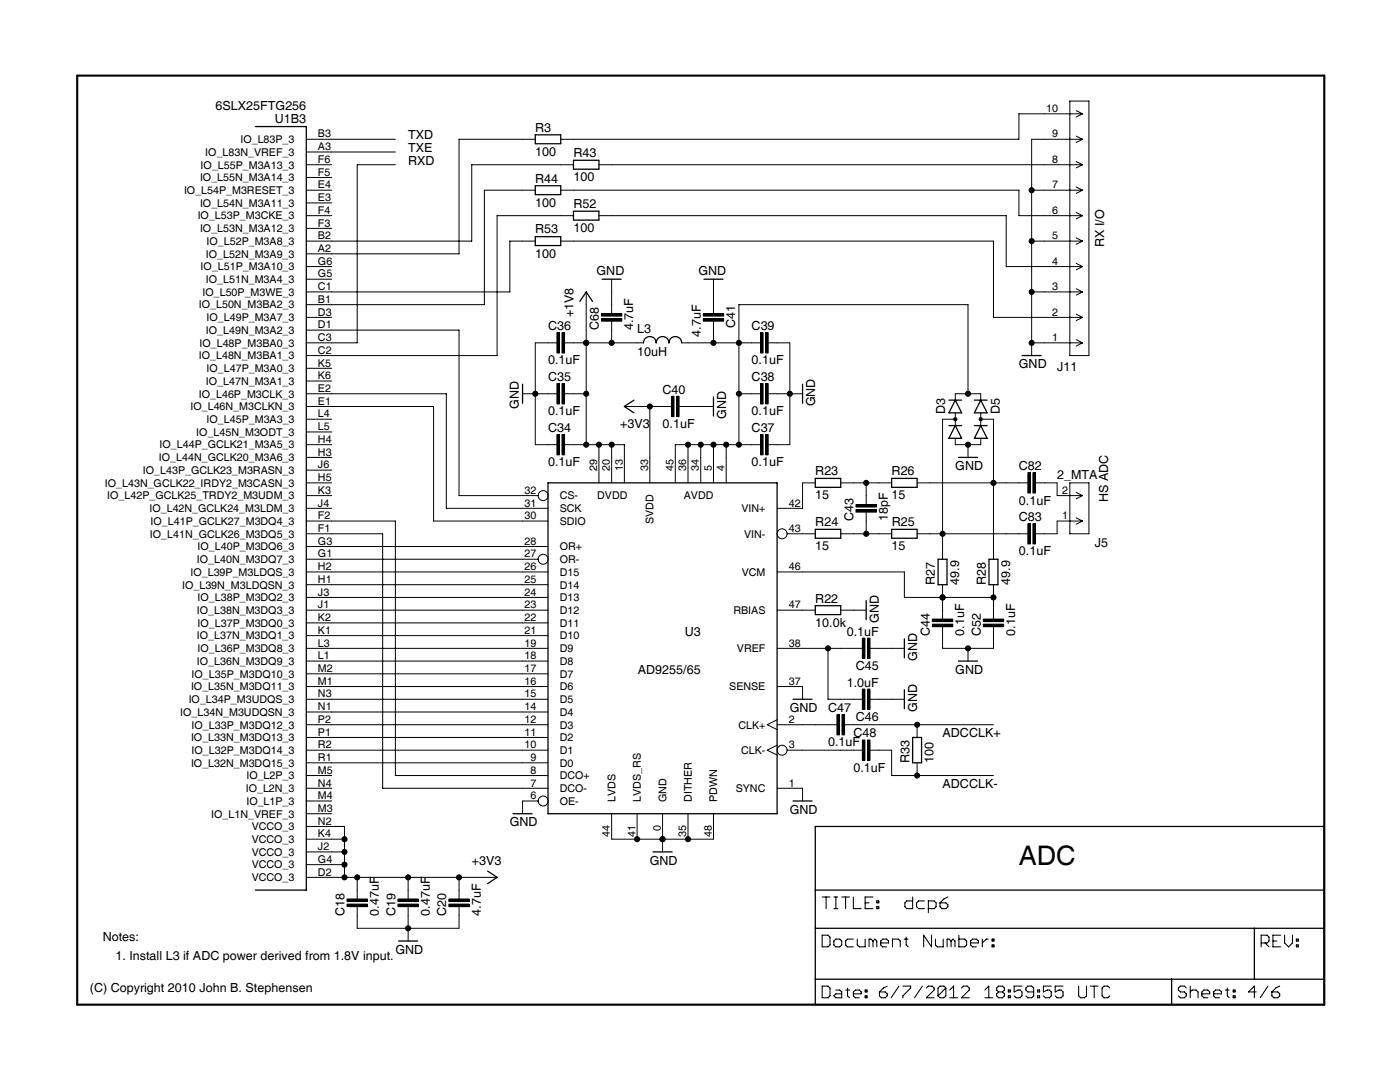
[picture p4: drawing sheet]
<svg xmlns="http://www.w3.org/2000/svg" width="279mm" height="216mm" viewBox="0 0 279 216" stroke-linecap="round" stroke-linejoin="round" font-family="sans-serif">
<path d="M15.4 15.1h248.9v185.4h-248.9z" fill="none" stroke="#000" stroke-width=".42"/>
<g fill="none" stroke="#000" stroke-width=".25">
<path d="M51 25.3h10.1v152.3h-10.1M106.8 26.9h5.1v1.8h-5.1zM106.8 37.1h5.1v1.7h-5.1zM114.4 32h5.1v1.8h-5.1zM106.8 47.2h5.1v1.8h-5.1zM114.4 42.1h5.1v1.8h-5.1zM120.2 55.7h3.8M140.5 55.7h3.8M104.3 76.7v3.8M115.7 60.2l1.3-1.9 1.3 1.9M126.5 79.8l-1.9 1.3 1.9 1.3M128.4 68.4a1.27 1.27 0 0 1 1.3-1.2 1.27 1.27 0 0 1 1.3 1.2 1.27 1.27 0 0 1 1.2-1.2 1.27 1.27 0 0 1 1.3 1.2 1.27 1.27 0 0 1 1.3-1.2 1.27 1.27 0 0 1 1.2 1.2"/>
<path d="M142.4 79.2v3.8M160.2 76.7v3.8M189.4 79.8h2.5M190.6 79.8l1.3 2.6h-2.5zM194.5 79.8h2.5M195.7 79.8l1.3 2.6h-2.5zM204 71h3.8M109.4 96.4h45.7v66h-45.7zM162.7 95.5h5.1v1.7h-5.1zM177.9 95.5h5.1v1.7h-5.1zM189.4 84.9h2.5M190.6 84.9l1.3 2.6h-2.5z"/>
<path d="M191.3 91.3h3.8M194.5 84.9h2.5M195.7 84.9l1.3 2.6h-2.5zM162.7 105.6h5.1v1.8h-5.1zM172.9 119.8v3.9M177.9 105.6h5.1v1.8h-5.1zM187.2 111.6h1.8v5.1h-1.8zM197.4 111.6h1.8v5.1h-1.8zM158.3 139.5h3.8M162.7 120.9h5.1v1.7h-5.1zM180.5 127.5v3.8M180.5 137.6v3.8"/>
<path d="M191.3 131.9h3.8M158.3 159.8h3.8M182.1 147.2h1.8v5h-1.8zM97.3 173.8l1.9 1.3-1.9 1.2M102.4 162.4h3.8M130.3 170h3.8M162.7 164.9h101.6v35.6h-101.6zM162.7 177.6h101.6M79.5 187.8h3.9M162.7 185.2h101.6M162.7 195.4h101.6M233.8 195.4v5.1"/>
<path d="M250.3 185.2v10.2"/>
</g>
<g fill="none" stroke="#000" stroke-width=".21">
<path d="M164.1 179h1.6M164.9 179v2.3M166.4 179h.8M166.8 179v2.3M168 179h1.5M168.8 179v2.3M170.3 179v2.3h1.6M174.2 179h-1.5v2.3h1.5M175 179.8h.4v.3h-.4zM182.1 179v2.3h-1.1l-.4-.4v-.8l.4-.3h1.1M184.5 179.8h-1.2l-.4 .3v.8l.4 .4h1.2M189.2 179l-.8 .4-.8 .7"/>
<path d="M164.1 186.6h1.1l.5 .4v1.6l-.5 .3h-1.1zM164.1 196.8h1.1l.5 .3v1.6l-.5 .4h-1.1zM166.4 187.8l.4-.4h.8l.4 .4v.8l-.4 .3h-.8l-.4-.3zM166.4 181.3h.8M166.8 197.5h.8l.4 .4v1.2h-1.2l-.4-.4 .4-.4h1.2M168.8 197.5h.7M169.1 197.1v1.6l.4 .4M170.3 198.3h1.6v-.4l-.4-.4h-.8l-.4 .4v.8l.4 .4h.8M170.3 187.4h-1.2l-.3 .4v.8l.3 .3h1.2M171.1 187.4v1.2l.4 .3h1.2v-1.5M172.7 198.7h.3v.4h-.3zM172.7 197.5h.3v.4h-.3z"/>
<path d="M172.7 180.1h.7M174.2 187.8l-.4-.4h-.4v1.5M174.2 187.8l.4-.4 .4 .4v1.1M174.2 187.8v1.1M175 180.9h.4v.4h-.4zM175.5 197.9h1.2l.4 .4v.4l-.4 .4h-.8l-.4-.4zM175.8 188.2h1.5v-.4l-.4-.4h-.7l-.4 .4v.8l.4 .3h.7M177.1 196.8l-.8 .3-.8 .8M178.1 188.9v-1.5h1.2l.4 .4v1.1M179.4 196.8l-1.6 2.3M180.2 196.8h1.5v.3l-1.5 1.6v.4M180.4 187.4h.8"/>
<path d="M180.8 187v1.6l.4 .3M184.1 196.8l-1.6 2.3M184.9 197.1l.4-.3h.7l.4 .3v.4l-1.5 1.6h1.5M185.3 181.3h1.1l.4-.4v-.8l-.4-.3h-1.1v2.3M185.9 186.6v2.3l-1.6-2.3v2.3M186.7 187.4v1.2l.4 .3h1.1v-1.5M187.6 180.1h1.2l.4 .5v.3l-.4 .4h-.8l-.4-.4zM188.8 197.1v1.6l-.4 .4h-.8l-.4-.4M188.8 197.1l-.4-.3h-.8l-.4 .3v1.6M188.8 197.1l-1.6 1.6M189.5 199.1h1.6M189.5 197.5l.8-.7v2.3"/>
<path d="M189.8 187.8l-.4-.4h-.4v1.5M189.8 187.8v1.1M189.8 187.8l.4-.4 .4 .4v1.1M191.4 186.6v2.3h1.1l.4-.3v-.8l-.4-.4h-1.1M191.9 197.1l.4-.3h.7l.4 .3v.4l-1.5 1.6h1.5M193.7 188.2h1.6v-.4l-.4-.4h-.8l-.4 .4v.8l.4 .3h.8M196 187.4v1.5M196.6 199.1h1.5M196.6 197.5l.7-.7v2.3M197.2 187.4h-.4l-.8 .8M198 188.6h.4v.3h-.4zM198 187.4h.4v.4h-.4z"/>
<path d="M199.3 197.9l-.4 .4v.4l.4 .4h.8l.3-.4v-.4l-.3-.4M199.3 197.9l-.4-.4v-.4l.4-.3h.8l.3 .3v.4l-.3 .4M199.3 197.9h.8M201.2 198.7h.4v.4h-.4zM201.2 197.5h.4v.4h-.4zM204 196.8h-1.6v1.1l.8-.4h.4l.4 .4v.8l-.4 .4h-.8l-.4-.4M206.3 197.9h-1.2l-.4-.4v-.4l.4-.3h.8l.4 .3v1.6l-.4 .4h-.8l-.4-.4M207.1 198.7h.4v.4h-.4zM207.1 197.5h.4v.4h-.4zM209.8 196.8h-1.6v1.1l.8-.4h.4l.4 .4v.8l-.4 .4h-.8l-.4-.4M212.2 196.8h-1.6v1.1l.8-.4h.4l.4 .4v.8l-.4 .4h-.8l-.4-.4M215.3 196.8v1.9l.3 .4h.8l.4-.4v-1.9"/>
<path d="M217.6 196.8h1.6M218.4 196.8v2.3M221.5 197.1l-.4-.3h-.8l-.4 .3v1.6l.4 .4h.8l.4-.4M236.7 197.1l-.3-.3h-.8l-.4 .3v.4l.4 .4h.8l.3 .4v.4l-.3 .4h-.8l-.4-.4M237.5 197.9l.4-.4h.8l.4 .4v1.2M237.5 196.8v2.3M239.9 198.3h1.5v-.4l-.4-.4h-.7l-.4 .4v.8l.4 .4h.7M242.2 198.3h1.6v-.4l-.4-.4h-.8l-.4 .4v.8l.4 .4h.8M244.5 197.5h.8M244.9 197.1v1.6l.4 .4M246.1 198.7h.4v.4h-.4zM246.1 197.5h.4v.4h-.4z"/>
<path d="M250.7 197.9h-1.5l1.1-1.1v2.3M251.7 188.2h1.2l.4-.4v-.8l-.4-.4h-1.2v2.3M252.5 188.2l.8 .7M253 196.8l-1.5 2.3M253.8 197.9h1.2l.4 .4v.4l-.4 .4h-.8l-.4-.4zM254 187.8h.8M255.4 196.8l-.8 .3-.8 .8M255.6 186.6h-1.6v2.3h1.6M256.4 186.6v1.6l.8 .7 .7-.7v-1.6M258.7 188.6h.4v.3h-.4zM258.7 187.4h.4v.4h-.4z"/>
</g>
<g fill="none" stroke="#000" stroke-width=".2">
<path d="M61.1 38h5.1M61.1 35.4h5.1M61.1 32.9h5.1M61.1 30.3h17.8M61.1 27.8h17.8M78.9 32.9h-7.6v35.5h-10.2M106.8 38h-10.1v22.8h-35.6M106.8 27.8h-15.2v22.9h-30.5M111.9 38h91.4v5h12.7M114.4 32.9h-20.3v15.2h-33M119.5 32.9h96.5M205.9 38h10.1"/>
<path d="M213.5 20.2h3.8v50.8h-3.8zM214.8 37.3l1.2 .7M214.8 32.2l1.2 .7M214.8 27.2l1.2 .6M214.8 22.1l1.2 .6M216 27.8h-10.1v40.6M216 22.7h-12.7v5.1h-91.4M216 38l-1.2 .6M216 32.9l-1.2 .6M216 27.8l-1.2 .6M216 22.7l-1.2 .6M61.1 55.7h5.1"/>
<path d="M61.1 53.2h5.1M61.1 45.6h5.1M61.1 43h5.1M61.1 40.5h5.1M106.8 48.1h-5.1v10.2h-40.6M111.9 48.1h86.4v15.2h17.7M114.4 43h-15.2v28h-38.1M117 58.3v30.4M119.5 43h81.3v10.2h15.2M122.1 55.7v6.9M142.4 55.7v6.9M205.9 58.3h10.1"/>
<path d="M205.9 48.1h10.1M214.8 57.6l1.2 .7M214.8 52.6l1.2 .6M214.8 47.5l1.2 .6M214.8 42.4l1.2 .6M216 58.3l-1.2 .6M216 53.2l-1.2 .6M216 48.1l-1.2 .6M216 43l-1.2 .7M61.1 78.6h28v22.8h20.3M61.1 65.9h30.5v33h15.8M61.1 76h5.1"/>
<path d="M61.1 73.5h5.1M61.1 63.3h5.1M104.3 78.6h6.8M111.1 76.5h.6v4.1h-.6zM111.1 66.4h.6v4h-.6zM111.1 68.4h-4.3v20.3h4.3M112.2 76.5h.5v4.1h-.5zM112.2 66.4h.5v4h-.5zM112.7 78.6h4.3M112.7 68.4h15.7M120 62.6h4.1v.5h-4.1zM120 63.6h4.1v.5h-4.1z"/>
<path d="M122.1 64.1v4.3M134 79.1h.5v4h-.5zM135 79.1h.5v4h-.5zM136 68.4h15.8M140.4 63.6h4v.5h-4zM140.4 62.6h4v.5h-4zM142.4 64.1v4.3M147.5 78.6h4.3M151.8 76.5h.5v4.1h-.5zM151.8 66.4h.5v4h-.5zM152.8 76.5h.5v4.1h-.5zM152.8 66.4h.5v4h-.5z"/>
<path d="M153.3 68.4h4.3v20.3h-4.3M153.3 78.6h6.9M190.6 79.8v-1.2h5.1v1.2M193.2 78.6v-17.8h-45.7v27.9M205.9 68.4h10.1M205.9 68.4v2.6M214.8 67.8l1.2 .6M214.8 62.7l1.2 .6M216 68.4l-1.2 .6M216 63.3l-1.2 .7M61.1 81.1h25.4v22.9h22.9M61.1 98.9h5.1"/>
<path d="M61.1 96.4h5.1M61.1 93.8h5.1M61.1 91.3h5.1M61.1 88.7h5.1M61.1 86.2h5.1M61.1 83.7h5.1M111.1 86.7h.6v4.1h-.6zM112.2 86.7h.5v4.1h-.5zM112.7 88.7h11.9v7.7M119.5 88.7v7.7M122.1 88.7v7.7M124.6 81.1h9.4"/>
<path d="M129.7 81.1v15.3M135.5 81.1h6.9M137.3 88.7v7.7M139.8 88.7v7.7M142.4 88.7v7.7M144.9 88.7v7.7M151.8 86.7h.5v4.1h-.5zM151.8 88.7h-17v7.7M152.8 86.7h.5v4.1h-.5zM162.7 96.4h-2.5v5h-5.1M167.8 96.4h10.1M172.9 96.4v4.3"/>
<path d="M183 96.4h22.1M190.6 87.5v1.2h5.1v-1.2M190.6 83.7h-2.5v27.9M190.6 82.4v2.5M193.2 88.7v2.6M195.7 83.7h2.6v27.9M195.7 82.4v2.5M205.1 94.3h.5v4.1h-.5zM206.1 94.3h.6v4.1h-.6zM206.7 96.4h4.3v2.5h5M213.5 96.4h3.8v10.1h-3.8zM214.8 98.3l1.2 .6"/>
<path d="M216 98.9l-1.2 .6M61.1 106.5h15.3v50.8h33M61.1 104h17.8v50.7h30.5M61.1 119.2h48.3M61.1 116.7h48.3M61.1 114.1h48.3M61.1 111.6h46.3M61.1 109.1h48.3M61.1 101.4h5.1M155.1 114.1h25.4v5.1h17.8M157.1 106.5h5.6M167.8 106.5h10.1"/>
<path d="M170.8 100.7h4.1v.5h-4.1zM170.8 101.7h4.1v.5h-4.1zM172.9 102.2v4.3M183 106.5h22.1M188.1 116.7v6.8M198.3 116.7v6.8M205.1 104.5h.5v4h-.5zM206.1 104.5h.6v4h-.6zM214.8 103.3l1.2 .7M216 104h-5v2.5h-4.3M216 104l-1.2 .6M61.1 139.5h48.3"/>
<path d="M61.1 137h48.3M61.1 134.5h48.3M61.1 131.9h48.3M61.1 129.4h48.3M61.1 126.8h48.3M61.1 124.3h48.3M61.1 121.8h48.3M155.1 129.4h17M155.1 137h5.1v2.5M155.1 121.8h7.6M165.2 129.4v10.1h6.9M167.8 121.8h5.1"/>
<path d="M172.1 127.3h.5v4.1h-.5zM172.1 137.5h.5v4.1h-.5zM173.1 127.3h.5v4.1h-.5zM173.1 137.5h.5v4.1h-.5zM173.6 139.5h6.9M173.6 129.4h6.9M186.1 123.5h4v.5h-4zM186.1 124.5h4v.6h-4zM188.1 125.1v4.3h10.2v-4.3M193.2 129.4v2.5M196.2 123.5h4.1v.5h-4.1zM196.2 124.5h4.1v.6h-4.1z"/>
<path d="M61.1 159.8h5.1M61.1 157.3h5.1M61.1 154.7h5.1M61.1 152.2h48.3M61.1 149.7h48.3M61.1 147.2h48.3M61.1 144.6h48.3M61.1 142.1h48.3M107.4 159.8h-3.1v2.6M155.1 157.3h5.1v2.5M155.1 144.6h11.9M155.1 143.6l-2 1 2 1"/>
<path d="M155.1 148.7l-2 1 2 1M157.1 149.7h15M167 142.6h.5v4h-.5zM168 142.6h.6v4h-.6zM168.6 144.6h29.7M172.1 147.7h.5v4h-.5zM173.1 147.7h.5v4h-.5zM173.6 149.7h4.3v5h20.4M183 144.6v2.6M183 152.2v2.5M61.1 164.9h7.6v10.2M61.1 175.1h7.6"/>
<path d="M61.1 172.5h7.6M61.1 170h7.6M61.1 167.4h7.6M61.1 162.4h5.1M68.7 175.1h22.9M69.3 179.4h4v.5h-4zM71.3 175.1v4.3M79.4 179.4h4.1v.5h-4.1zM81.4 175.1v4.3M89.6 179.4h4v.5h-4zM91.6 175.1h7.6M91.6 175.1v4.3"/>
<path d="M122.1 162.4v5h20.3v-5M127.1 162.4v5M132.2 162.4v7.6M137.3 162.4v5M69.3 180.4h4v.5h-4zM71.3 180.9v4.3h20.3v-4.3M79.4 180.4h4.1v.5h-4.1zM81.4 180.9v6.9M89.6 180.4h4v.5h-4z"/>
<circle cx="205.9" cy="38" r=".51"/>
<circle cx="205.9" cy="58.3" r=".51"/>
<circle cx="205.9" cy="48.1" r=".51"/>
<circle cx="106.8" cy="78.6" r=".51"/>
<circle cx="117" cy="68.4" r=".51"/>
<circle cx="117" cy="78.6" r=".51"/>
<circle cx="122.1" cy="68.4" r=".51"/>
<circle cx="142.4" cy="68.4" r=".51"/>
<circle cx="147.5" cy="68.4" r=".51"/>
<circle cx="147.5" cy="78.6" r=".51"/>
<circle cx="157.6" cy="78.6" r=".51"/>
<circle cx="193.2" cy="78.6" r=".51"/>
<circle cx="205.9" cy="68.4" r=".51"/>
<circle cx="108.4" cy="98.9" r="1"/>
<circle cx="117" cy="88.7" r=".51"/>
<circle cx="119.5" cy="88.7" r=".51"/>
<circle cx="122.1" cy="88.7" r=".51"/>
<circle cx="129.7" cy="81.1" r=".51"/>
<circle cx="137.3" cy="88.7" r=".51"/>
<circle cx="139.8" cy="88.7" r=".51"/>
<circle cx="142.4" cy="88.7" r=".51"/>
<circle cx="144.9" cy="88.7" r=".51"/>
<circle cx="147.5" cy="88.7" r=".51"/>
<circle cx="172.9" cy="96.4" r=".51"/>
<circle cx="190.6" cy="83.7" r=".33"/>
<circle cx="193.2" cy="88.7" r=".51"/>
<circle cx="195.7" cy="83.7" r=".33"/>
<circle cx="198.3" cy="96.4" r=".51"/>
<circle cx="108.4" cy="111.6" r="1"/>
<circle cx="156.1" cy="106.5" r="1"/>
<circle cx="172.9" cy="106.5" r=".51"/>
<circle cx="188.1" cy="119.2" r=".51"/>
<circle cx="188.1" cy="106.5" r=".51"/>
<circle cx="198.3" cy="119.2" r=".51"/>
<circle cx="165.2" cy="129.4" r=".51"/>
<circle cx="193.2" cy="129.4" r=".51"/>
<circle cx="108.4" cy="159.8" r="1"/>
<circle cx="156.1" cy="149.7" r="1"/>
<circle cx="183" cy="154.7" r=".51"/>
<circle cx="183" cy="144.6" r=".51"/>
<circle cx="68.8" cy="175.1" r=".51"/>
<circle cx="68.8" cy="172.5" r=".51"/>
<circle cx="68.8" cy="167.4" r=".51"/>
<circle cx="68.8" cy="170" r=".51"/>
<circle cx="71.3" cy="175.1" r=".51"/>
<circle cx="81.5" cy="175.1" r=".51"/>
<circle cx="91.6" cy="175.1" r=".51"/>
<circle cx="127.1" cy="167.4" r=".51"/>
<circle cx="132.2" cy="167.4" r=".51"/>
<circle cx="137.3" cy="167.4" r=".51"/>
<circle cx="81.5" cy="185.2" r=".51"/>
</g>
<g fill="#000">
<path d="M111.1 76.5h.6v4.1h-.6zM111.1 66.4h.6v4h-.6zM112.2 76.5h.5v4.1h-.5zM112.2 66.4h.5v4h-.5zM120 62.6h4.1v.5h-4.1zM120 63.6h4.1v.5h-4.1zM134 79.1h.5v4h-.5zM135 79.1h.5v4h-.5zM140.4 63.6h4v.5h-4zM140.4 62.6h4v.5h-4zM151.8 76.5h.5v4.1h-.5zM151.8 66.4h.5v4h-.5z"/>
<path d="M152.8 76.5h.5v4.1h-.5zM152.8 66.4h.5v4h-.5zM111.1 86.7h.6v4.1h-.6zM112.2 86.7h.5v4.1h-.5zM151.8 86.7h.5v4.1h-.5zM152.8 86.7h.5v4.1h-.5zM205.1 94.3h.5v4.1h-.5zM206.1 94.3h.6v4.1h-.6zM170.8 100.7h4.1v.5h-4.1zM170.8 101.7h4.1v.5h-4.1zM205.1 104.5h.5v4h-.5zM206.1 104.5h.6v4h-.6z"/>
<path d="M172.1 127.3h.5v4.1h-.5zM172.1 137.5h.5v4.1h-.5zM173.1 127.3h.5v4.1h-.5zM173.1 137.5h.5v4.1h-.5zM186.1 123.5h4v.5h-4zM186.1 124.5h4v.6h-4zM196.2 123.5h4.1v.5h-4.1zM196.2 124.5h4.1v.6h-4.1zM167 142.6h.5v4h-.5zM168 142.6h.6v4h-.6zM172.1 147.7h.5v4h-.5zM173.1 147.7h.5v4h-.5z"/>
<path d="M69.3 179.4h4v.5h-4zM79.4 179.4h4.1v.5h-4.1zM89.6 179.4h4v.5h-4zM69.3 180.4h4v.5h-4zM79.4 180.4h4.1v.5h-4.1zM89.6 180.4h4v.5h-4z"/>
</g>
<g fill="#000">
<circle cx="205.9" cy="38" r=".51"/>
<circle cx="205.9" cy="58.3" r=".51"/>
<circle cx="205.9" cy="48.1" r=".51"/>
<circle cx="106.8" cy="78.6" r=".51"/>
<circle cx="117" cy="68.4" r=".51"/>
<circle cx="117" cy="78.6" r=".51"/>
<circle cx="122.1" cy="68.4" r=".51"/>
<circle cx="142.4" cy="68.4" r=".51"/>
<circle cx="147.5" cy="68.4" r=".51"/>
<circle cx="147.5" cy="78.6" r=".51"/>
<circle cx="157.6" cy="78.6" r=".51"/>
<circle cx="193.2" cy="78.6" r=".51"/>
<circle cx="205.9" cy="68.4" r=".51"/>
<circle cx="117" cy="88.7" r=".51"/>
<circle cx="119.5" cy="88.7" r=".51"/>
<circle cx="122.1" cy="88.7" r=".51"/>
<circle cx="129.7" cy="81.1" r=".51"/>
<circle cx="137.3" cy="88.7" r=".51"/>
<circle cx="139.8" cy="88.7" r=".51"/>
<circle cx="142.4" cy="88.7" r=".51"/>
<circle cx="144.9" cy="88.7" r=".51"/>
<circle cx="147.5" cy="88.7" r=".51"/>
<circle cx="172.9" cy="96.4" r=".51"/>
<circle cx="190.6" cy="83.7" r=".33"/>
<circle cx="193.2" cy="88.7" r=".51"/>
<circle cx="195.7" cy="83.7" r=".33"/>
<circle cx="198.3" cy="96.4" r=".51"/>
<circle cx="172.9" cy="106.5" r=".51"/>
<circle cx="188.1" cy="119.2" r=".51"/>
<circle cx="188.1" cy="106.5" r=".51"/>
<circle cx="198.3" cy="119.2" r=".51"/>
<circle cx="165.2" cy="129.4" r=".51"/>
<circle cx="193.2" cy="129.4" r=".51"/>
<circle cx="183" cy="154.7" r=".51"/>
<circle cx="183" cy="144.6" r=".51"/>
<circle cx="68.8" cy="175.1" r=".51"/>
<circle cx="68.8" cy="172.5" r=".51"/>
<circle cx="68.8" cy="167.4" r=".51"/>
<circle cx="68.8" cy="170" r=".51"/>
<circle cx="71.3" cy="175.1" r=".51"/>
<circle cx="81.5" cy="175.1" r=".51"/>
<circle cx="91.6" cy="175.1" r=".51"/>
<circle cx="127.1" cy="167.4" r=".51"/>
<circle cx="132.2" cy="167.4" r=".51"/>
<circle cx="137.3" cy="167.4" r=".51"/>
<circle cx="81.5" cy="185.2" r=".51"/>
</g>
<text font-size="5.4" x="203.3" y="172.5">ADC</text>
<g font-size="2.5">
<text x="43" y="21.9">6SLX25FTG256</text>
<text x="54.9" y="24.5">U1B3</text>
<text x="81.4" y="27.8">TXD</text>
<text x="106.8" y="26.3">R3</text>
<text x="81.4" y="32.9">RXD</text>
<text x="81.4" y="30.3">TXE</text>
<text x="106.8" y="31.1">100</text>
<text x="114.4" y="31.3">R43</text>
<text x="106.8" y="41.3">100</text>
<text x="106.8" y="36.4">R44</text>
<text x="114.4" y="36.2">100</text>
<text x="114.4" y="41.5">R52</text>
<text x="106.8" y="46.6">R53</text>
<text x="114.4" y="46.3">100</text>
<text x="106.8" y="51.4">100</text>
<text x="220.4" y="49.3" transform="rotate(-90 220.4 49.3)">RX I/O</text>
<text x="119.1" y="55">GND</text>
<text x="139.4" y="55">GND</text>
<text x="109.4" y="65.9">C36</text>
<text x="114.4" y="63.3" transform="rotate(-90 114.4 63.3)">+1V8</text>
<text x="119.5" y="65.9" transform="rotate(-90 119.5 65.9)">C68</text>
<text x="126.4" y="65.9" transform="rotate(-90 126.4 65.9)">4.7uF</text>
<text x="146.7" y="65.4" transform="rotate(-90 146.7 65.4)">C41</text>
<text x="150" y="65.9">C39</text>
<text x="127.1" y="71">10uH</text>
<text x="127.1" y="66.5">L3</text>
<text x="139.8" y="67.2" transform="rotate(-90 139.8 67.2)">4.7uF</text>
<text x="109.4" y="72.7">0.1uF</text>
<text x="109.4" y="76">C35</text>
<text x="150" y="72.7">0.1uF</text>
<text x="150" y="76">C38</text>
<text x="203.3" y="73.5">GND</text>
<text x="211" y="74">J11</text>
<text x="103.5" y="81.6" transform="rotate(-90 103.5 81.6)">GND</text>
<text x="109.4" y="82.9">0.1uF</text>
<text x="132.2" y="78.6">C40</text>
<text x="144.9" y="83.7" transform="rotate(-90 144.9 83.7)">GND</text>
<text x="150" y="82.9">0.1uF</text>
<text x="162.7" y="81.1" transform="rotate(-90 162.7 81.1)">GND</text>
<text x="188.6" y="82.5" transform="rotate(-90 188.6 82.5)">D3</text>
<text x="199.5" y="82.5" transform="rotate(-90 199.5 82.5)">D5</text>
<text x="109.4" y="86.2">C34</text>
<text x="123.8" y="85.4">+3V3</text>
<text x="132.2" y="85.4">0.1uF</text>
<text x="150" y="86.2">C37</text>
<text x="109.4" y="93">0.1uF</text>
<text x="150" y="93">0.1uF</text>
<text x="162.7" y="94.8">R23</text>
<text x="177.9" y="94.8">R26</text>
<text x="190.6" y="93.8">GND</text>
<text x="203.3" y="93.8">C82</text>
<text x="211" y="95.6">2_MTA</text>
<text x="162.7" y="99.7">15</text>
<text x="177.9" y="99.7">15</text>
<text x="203.3" y="100.7">0.1uF</text>
<text x="221.1" y="100.2" transform="rotate(-90 221.1 100.2)">HS ADC</text>
<text x="162.7" y="105">R24</text>
<text x="170.3" y="104" transform="rotate(-90 170.3 104)">C43</text>
<text x="177.2" y="104" transform="rotate(-90 177.2 104)">18pF</text>
<text x="178" y="105">R25</text>
<text x="203.3" y="104">C83</text>
<text x="162.7" y="109.8">15</text>
<text x="177.9" y="109.8">15</text>
<text x="203.3" y="110.8">0.1uF</text>
<text x="218.5" y="109.1">J5</text>
<text x="186.6" y="116.7" transform="rotate(-90 186.6 116.7)">R27</text>
<text x="191.4" y="116.7" transform="rotate(-90 191.4 116.7)">49.9</text>
<text x="196.7" y="116.7" transform="rotate(-90 196.7 116.7)">R28</text>
<text x="201.6" y="116.7" transform="rotate(-90 201.6 116.7)">49.9</text>
<text x="162.7" y="125.1">10.0k</text>
<text x="162.7" y="120.2">R22</text>
<text x="175.4" y="124.3" transform="rotate(-90 175.4 124.3)">GND</text>
<text x="136.7" y="126.8">U3</text>
<text x="169" y="126.8">0.1uF</text>
<text x="183" y="131.9" transform="rotate(-90 183 131.9)">GND</text>
<text x="185.6" y="126.8" transform="rotate(-90 185.6 126.8)">C44</text>
<text x="192.4" y="126.8" transform="rotate(-90 192.4 126.8)">0.1uF</text>
<text x="195.7" y="126.8" transform="rotate(-90 195.7 126.8)">C52</text>
<text x="202.6" y="126.8" transform="rotate(-90 202.6 126.8)">0.1uF</text>
<text x="127.3" y="134.5">AD9255/65</text>
<text x="169" y="137">1.0uF</text>
<text x="170.8" y="133.7">C45</text>
<text x="190.6" y="134.5">GND</text>
<text x="157.6" y="142.1">GND</text>
<text x="165.2" y="142.1">C47</text>
<text x="170.8" y="143.8">C46</text>
<text x="183" y="142.1" transform="rotate(-90 183 142.1)">GND</text>
<text x="165.2" y="148.9">0.1uF</text>
<text x="170.3" y="147.2">C48</text>
<text x="188.1" y="147.2">ADCCLK+</text>
<text x="170.3" y="154">0.1uF</text>
<text x="181.5" y="152.2" transform="rotate(-90 181.5 152.2)">R33</text>
<text x="186.3" y="152.2" transform="rotate(-90 186.3 152.2)">100</text>
<text x="188.1" y="157.3">ADCCLK-</text>
<text x="101.7" y="164.9">GND</text>
<text x="157.6" y="162.4">GND</text>
<text x="94.1" y="172.5">+3V3</text>
<text x="129.7" y="172.5">GND</text>
<text x="68.7" y="182.7" transform="rotate(-90 68.7 182.7)">C18</text>
<text x="75.6" y="182.7" transform="rotate(-90 75.6 182.7)">0.47uF</text>
<text x="78.9" y="182.7" transform="rotate(-90 78.9 182.7)">C19</text>
<text x="85.8" y="182.7" transform="rotate(-90 85.8 182.7)">0.47uF</text>
<text x="89.1" y="182.7" transform="rotate(-90 89.1 182.7)">C20</text>
<text x="95.9" y="182.7" transform="rotate(-90 95.9 182.7)">4.7uF</text>
<text x="20.5" y="187.8">Notes:</text>
<text x="23" y="191.6">1. Install L3 if ADC power derived from 1.8V input.</text>
<text x="78.9" y="190.3">GND</text>
<text x="17.9" y="197.9">(C) Copyright 2010 John B. Stephensen</text>
</g>
<g font-size="2.1">
<text x="208.8" y="22.4">10</text>
<text x="48" y="28.6">IO_L83P_3</text>
<text x="63.5" y="30">A3</text>
<text x="63.5" y="27.4">B3</text>
<text x="210" y="27.4">9</text>
<text x="40" y="33.6">IO_L55P_M3A13_3</text>
<text x="41" y="31.1">IO_L83N_VREF_3</text>
<text x="63.5" y="35.1">F5</text>
<text x="63.5" y="32.5">F6</text>
<text x="210" y="32.5">8</text>
<text x="36.7" y="38.7">IO_L54P_M3RESET_3</text>
<text x="39.9" y="41.3">IO_L54N_M3A11_3</text>
<text x="39.9" y="36.2">IO_L55N_M3A14_3</text>
<text x="63.5" y="40.1">E3</text>
<text x="63.5" y="37.6">E4</text>
<text x="210" y="37.6">7</text>
<text x="39.5" y="43.8">IO_L53P_M3CKE_3</text>
<text x="39.9" y="46.3">IO_L53N_M3A12_3</text>
<text x="63.5" y="47.8">B2</text>
<text x="63.5" y="45.2">F3</text>
<text x="63.5" y="42.7">F4</text>
<text x="210" y="47.8">5</text>
<text x="210" y="42.7">6</text>
<text x="40" y="53.9">IO_L51P_M3A10_3</text>
<text x="41.1" y="51.4">IO_L52N_M3A9_3</text>
<text x="41.2" y="48.9">IO_L52P_M3A8_3</text>
<text x="63.5" y="52.8">G6</text>
<text x="63.5" y="50.3">A2</text>
<text x="210" y="52.8">4</text>
<text x="40.4" y="59">IO_L50P_M3WE_3</text>
<text x="41.1" y="56.5">IO_L51N_M3A4_3</text>
<text x="63.5" y="57.9">C1</text>
<text x="63.5" y="55.4">G5</text>
<text x="210" y="57.9">3</text>
<text x="39.7" y="61.5">IO_L50N_M3BA2_3</text>
<text x="41.2" y="64.1">IO_L49P_M3A7_3</text>
<text x="63.5" y="65.5">D1</text>
<text x="63.5" y="63">D3</text>
<text x="63.5" y="60.4">B1</text>
<text x="210" y="63">2</text>
<text x="39.7" y="71.7">IO_L48N_M3BA1_3</text>
<text x="39.8" y="69.2">IO_L48P_M3BA0_3</text>
<text x="41.1" y="66.6">IO_L49N_M3A2_3</text>
<text x="63.5" y="70.6">C2</text>
<text x="63.5" y="68.1">C3</text>
<text x="210" y="68.1">1</text>
<text x="41.1" y="76.8">IO_L47N_M3A1_3</text>
<text x="41.2" y="74.2">IO_L47P_M3A0_3</text>
<text x="63.5" y="75.7">K6</text>
<text x="63.5" y="73.1">K5</text>
<text x="38" y="81.9">IO_L46N_M3CLKN_3</text>
<text x="39.7" y="79.3">IO_L46P_M3CLK_3</text>
<text x="63.5" y="83.3">L4</text>
<text x="63.5" y="80.7">E1</text>
<text x="63.5" y="78.2">E2</text>
<text x="31.9" y="89.5">IO_L44P_GCLK21_M3A5_3</text>
<text x="39.2" y="86.9">IO_L45N_M3ODT_3</text>
<text x="41.2" y="84.4">IO_L45P_M3A3_3</text>
<text x="63.5" y="88.4">H4</text>
<text x="63.5" y="85.8">L5</text>
<text x="28.5" y="94.6">IO_L43P_GCLK23_M3RASN_3</text>
<text x="31.7" y="92">IO_L44N_GCLK20_M3A6_3</text>
<text x="63.5" y="96">H5</text>
<text x="63.5" y="93.4">J6</text>
<text x="63.5" y="90.9">H3</text>
<text x="119.2" y="94" transform="rotate(-90 119.2 94)">29</text>
<text x="121.7" y="94" transform="rotate(-90 121.7 94)">20</text>
<text x="124.3" y="94" transform="rotate(-90 124.3 94)">13</text>
<text x="129.3" y="94" transform="rotate(-90 129.3 94)">33</text>
<text x="134.4" y="94" transform="rotate(-90 134.4 94)">45</text>
<text x="136.9" y="94" transform="rotate(-90 136.9 94)">36</text>
<text x="139.5" y="94" transform="rotate(-90 139.5 94)">34</text>
<text x="142" y="94" transform="rotate(-90 142 94)">5</text>
<text x="144.6" y="94" transform="rotate(-90 144.6 94)">4</text>
<text x="20.9" y="97.1">IO_L43N_GCLK22_IRDY2_M3CASN_3</text>
<text x="21.4" y="99.7">IO_L42P_GCLK25_TRDY2_M3UDM_3</text>
<text x="63.5" y="101.1">J4</text>
<text x="63.5" y="98.5">K3</text>
<text x="104.7" y="101.1">31</text>
<text x="104.7" y="98.5">32</text>
<text x="111.7" y="99.7">CS-</text>
<text x="119.2" y="99.5">DVDD</text>
<text x="136.5" y="99.5">AVDD</text>
<text x="157.4" y="101.1">42</text>
<text x="212" y="98.5">2</text>
<text x="29.8" y="102.2">IO_L42N_GCLK24_M3LDM_3</text>
<text x="29.9" y="107.3">IO_L41N_GCLK26_M3DQ5_3</text>
<text x="30.1" y="104.7">IO_L41P_GCLK27_M3DQ4_3</text>
<text x="63.5" y="106.1">F1</text>
<text x="63.5" y="103.6">F2</text>
<text x="104.7" y="103.6">30</text>
<text x="111.7" y="104.7">SDIO</text>
<text x="111.7" y="102.2">SCK</text>
<text x="130.5" y="104.6" transform="rotate(-90 130.5 104.6)">SVDD</text>
<text x="148" y="102.2">VIN+</text>
<text x="148.5" y="107.3">VIN-</text>
<text x="157.4" y="106.2">43</text>
<text x="212" y="103.6">1</text>
<text x="39.3" y="112.4">IO_L40N_M3DQ7_3</text>
<text x="39.4" y="109.8">IO_L40P_M3DQ6_3</text>
<text x="63.5" y="113.8">H2</text>
<text x="63.5" y="111.2">G1</text>
<text x="63.5" y="108.7">G3</text>
<text x="104.7" y="113.8">26</text>
<text x="104.7" y="111.2">27</text>
<text x="104.7" y="108.7">28</text>
<text x="111.7" y="112.4">OR-</text>
<text x="111.7" y="109.8">OR+</text>
<text x="157.4" y="113.8">46</text>
<text x="36.3" y="117.4">IO_L39N_M3LDQSN_3</text>
<text x="38" y="114.9">IO_L39P_M3LDQS_3</text>
<text x="39.4" y="120">IO_L38P_M3DQ2_3</text>
<text x="63.5" y="118.8">J3</text>
<text x="63.5" y="116.3">H1</text>
<text x="104.7" y="118.8">24</text>
<text x="104.7" y="116.3">25</text>
<text x="111.7" y="120">D13</text>
<text x="111.7" y="117.4">D14</text>
<text x="111.7" y="114.9">D15</text>
<text x="148" y="114.9">VCM</text>
<text x="39.3" y="122.5">IO_L38N_M3DQ3_3</text>
<text x="39.4" y="125.1">IO_L37P_M3DQ0_3</text>
<text x="63.5" y="123.9">K2</text>
<text x="63.5" y="121.4">J1</text>
<text x="104.7" y="123.9">22</text>
<text x="104.7" y="121.4">23</text>
<text x="111.7" y="125.1">D11</text>
<text x="111.7" y="122.5">D12</text>
<text x="146.4" y="122.5">RBIAS</text>
<text x="157.4" y="121.4">47</text>
<text x="39.3" y="127.6">IO_L37N_M3DQ1_3</text>
<text x="39.4" y="130.1">IO_L36P_M3DQ8_3</text>
<text x="63.5" y="131.5">L1</text>
<text x="63.5" y="129">L3</text>
<text x="63.5" y="126.5">K1</text>
<text x="104.7" y="131.6">18</text>
<text x="104.7" y="129">19</text>
<text x="104.7" y="126.5">21</text>
<text x="111.7" y="130.1">D9</text>
<text x="111.7" y="127.6">D10</text>
<text x="147.1" y="130.1">VREF</text>
<text x="157.4" y="129">38</text>
<text x="38.1" y="137.8">IO_L35N_M3DQ11_3</text>
<text x="38.2" y="135.2">IO_L35P_M3DQ10_3</text>
<text x="39.3" y="132.7">IO_L36N_M3DQ9_3</text>
<text x="63.5" y="136.6">M1</text>
<text x="63.5" y="134.1">M2</text>
<text x="104.7" y="136.6">16</text>
<text x="104.7" y="134.1">17</text>
<text x="111.7" y="137.8">D6</text>
<text x="111.7" y="135.2">D7</text>
<text x="111.7" y="132.7">D8</text>
<text x="145.5" y="137.8">SENSE</text>
<text x="157.4" y="136.6">37</text>
<text x="36" y="142.8">IO_L34N_M3UDQSN_3</text>
<text x="37.7" y="140.3">IO_L34P_M3UDQS_3</text>
<text x="63.5" y="141.7">N1</text>
<text x="63.5" y="139.2">N3</text>
<text x="104.7" y="141.7">14</text>
<text x="104.7" y="139.2">15</text>
<text x="111.7" y="142.8">D4</text>
<text x="111.7" y="140.3">D5</text>
<text x="38.1" y="147.9">IO_L33N_M3DQ13_3</text>
<text x="38.2" y="145.4">IO_L33P_M3DQ12_3</text>
<text x="63.5" y="149.3">R2</text>
<text x="63.5" y="146.8">P1</text>
<text x="63.5" y="144.2">P2</text>
<text x="104.7" y="149.3">10</text>
<text x="104.7" y="146.8">11</text>
<text x="104.7" y="144.3">12</text>
<text x="111.7" y="147.9">D2</text>
<text x="111.7" y="145.4">D3</text>
<text x="147.4" y="145.4">CLK+</text>
<text x="157.4" y="144.3">2</text>
<text x="157.4" y="149.3">3</text>
<text x="38.1" y="153">IO_L32N_M3DQ15_3</text>
<text x="38.2" y="150.5">IO_L32P_M3DQ14_3</text>
<text x="49.2" y="155.5">IO_L2P_3</text>
<text x="63.5" y="154.4">M5</text>
<text x="63.5" y="151.9">R1</text>
<text x="105.9" y="154.4">8</text>
<text x="105.9" y="151.9">9</text>
<text x="111.7" y="155.5">DCO+</text>
<text x="111.7" y="153">D0</text>
<text x="111.7" y="150.5">D1</text>
<text x="147.9" y="150.5">CLK-</text>
<text x="49" y="158.1">IO_L2N_3</text>
<text x="49.2" y="160.6">IO_L1P_3</text>
<text x="63.5" y="159.5">M4</text>
<text x="63.5" y="156.9">N4</text>
<text x="105.9" y="159.5">6</text>
<text x="105.9" y="157">7</text>
<text x="111.7" y="160.6">OE-</text>
<text x="111.7" y="158.1">DCO-</text>
<text x="122.8" y="160" transform="rotate(-90 122.8 160)">LVDS</text>
<text x="127.9" y="160" transform="rotate(-90 127.9 160)">LVDS_RS</text>
<text x="133" y="160" transform="rotate(-90 133 160)">GND</text>
<text x="138.1" y="160" transform="rotate(-90 138.1 160)">DITHER</text>
<text x="143.2" y="160" transform="rotate(-90 143.2 160)">PDWN</text>
<text x="146.8" y="158.1">SYNC</text>
<text x="157.4" y="157">1</text>
<text x="42.2" y="163.1">IO_L1N_VREF_3</text>
<text x="50.2" y="165.7">VCCO_3</text>
<text x="63.5" y="167.1">K4</text>
<text x="63.5" y="164.6">N2</text>
<text x="63.5" y="162">M3</text>
<text x="121.7" y="167.1" transform="rotate(-90 121.7 167.1)">44</text>
<text x="126.8" y="167.1" transform="rotate(-90 126.8 167.1)">41</text>
<text x="131.9" y="165.9" transform="rotate(-90 131.9 165.9)">0</text>
<text x="136.9" y="167.1" transform="rotate(-90 136.9 167.1)">35</text>
<text x="142" y="167.1" transform="rotate(-90 142 167.1)">48</text>
<text x="50.2" y="173.3">VCCO_3</text>
<text x="50.2" y="170.8">VCCO_3</text>
<text x="50.2" y="168.2">VCCO_3</text>
<text x="63.5" y="172.2">G4</text>
<text x="63.5" y="169.7">J2</text>
<text x="50.2" y="175.8">VCCO_3</text>
<text x="63.5" y="174.7">D2</text>
</g>
</svg>
